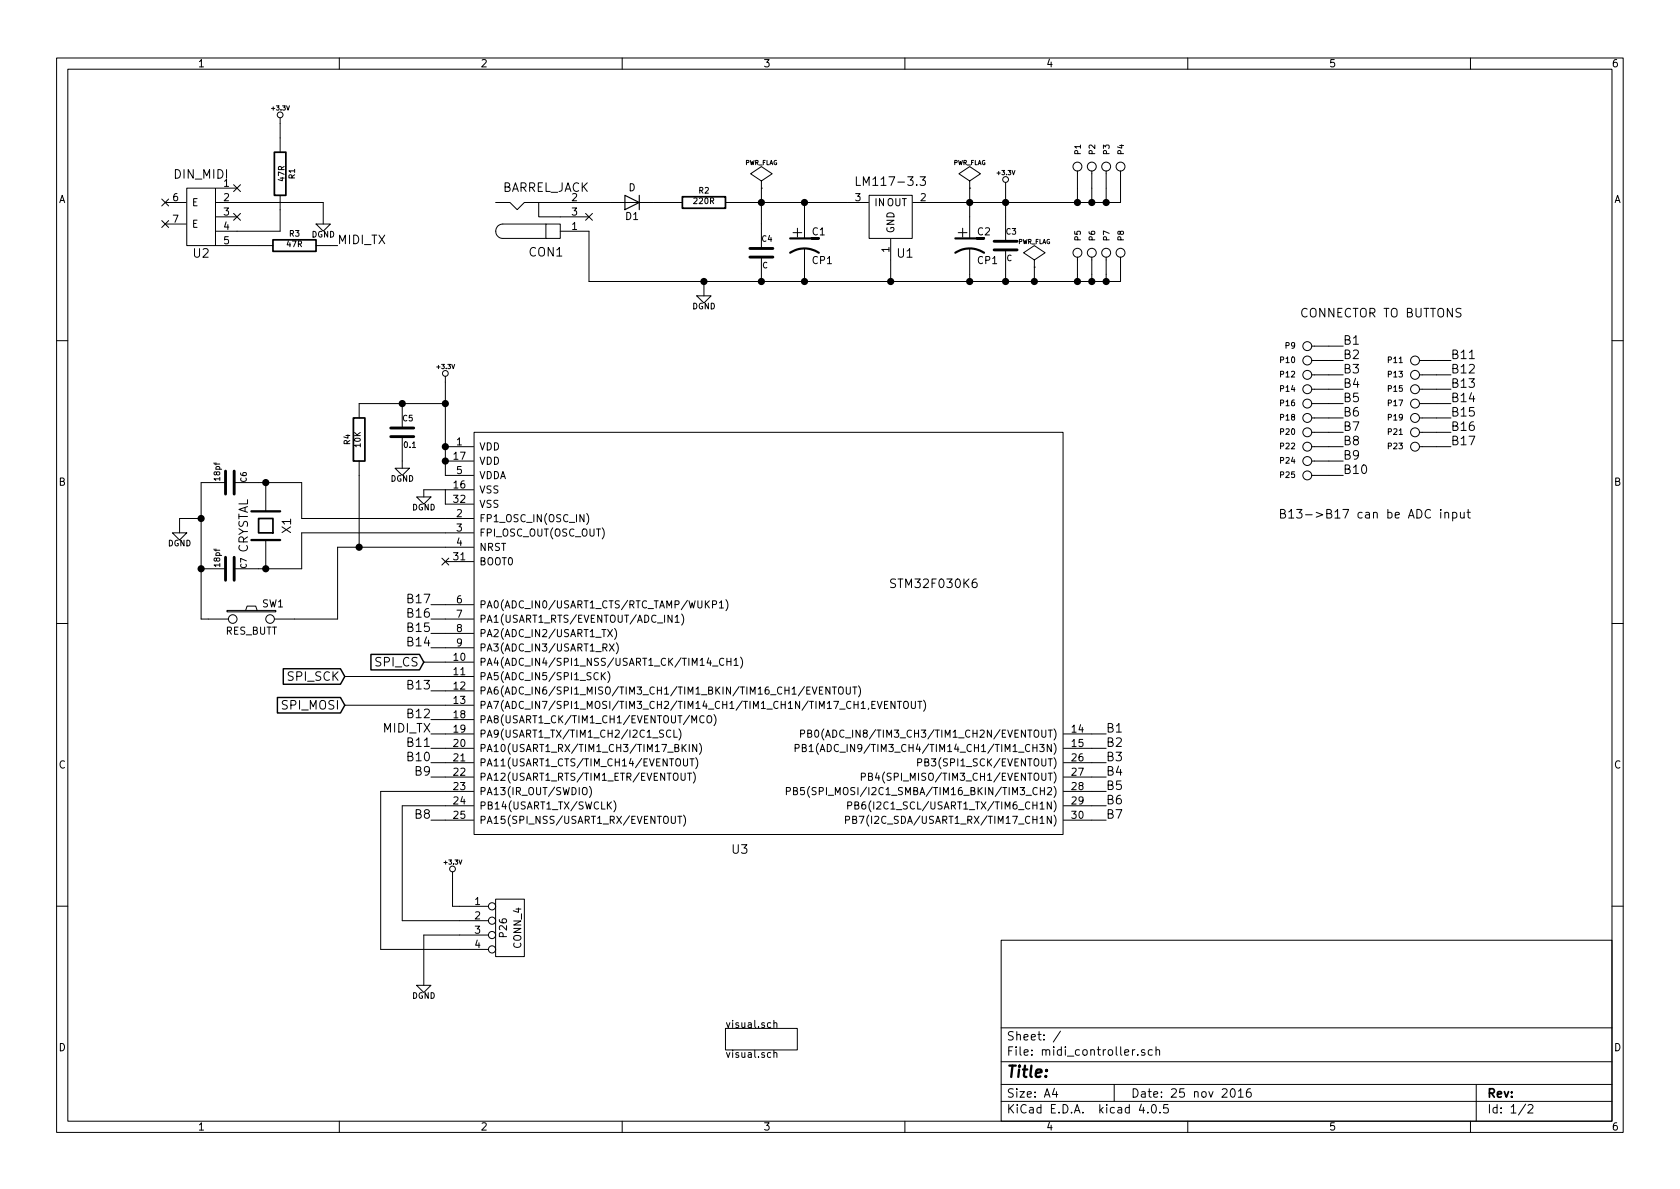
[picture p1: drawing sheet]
<svg xmlns="http://www.w3.org/2000/svg" width="297mm" height="210mm" viewBox="0 0 297 210" stroke-linecap="round" stroke-linejoin="round" font-family="sans-serif">
<g fill="none" stroke="#000" stroke-width=".18">
<path d="M10 10.3h277v189.9h-277zM12 12.2h273v186.1h-273zM60 10.3v1.9M110 10.3v1.9M160 10.3v1.9M210 10.3v1.9M260 10.3v1.9M28.6 39l1.2 1.2M28.6 35.2l1.2 1.2M29.2 35.8h3.7M29.2 39.6h3.7M29.8 39l-1.2 1.2"/>
<path d="M29.8 35.2l-1.2 1.2M33 33.3h5.1v10.1h-5.1zM38.2 33.3h3.7M38.2 35.8h18.9v3.8M38.2 38.3h3.7M41.3 32.7l1.2 1.2M41.3 37.7l1.2 1.3M42.5 32.7l-1.2 1.2M42.5 37.7l-1.2 1.3M49.5 20.8v6.1M49.5 34.5v6.4h-11.3M55.9 39.6h2.5l-1.3 1.3z"/>
<path d="M87.6 35.8h2.6l1.2 1.3 1.3-1.3h27.9M95.2 35.8v2.5h8.9M96.5 39.6h2.6v2.6h-2.6zM96.5 39.6h-7.6a1.27 1.27 0 0 0-1.2 1.3 1.27 1.27 0 0 0 1.2 1.3h7.6M103.5 37.7l1.2 1.3M104.7 37.7l-1.2 1.3M128.3 35.8h25.3M134.6 33.3h.1M134.6 32l1.9-1.3-1.9-1.2-1.9 1.2 1.9 1.3v1.3M134.6 33.3v10.6M142.2 35.8v6.4M151.4 31.3v1.5h.7"/>
<path d="M153.7 34.5h7.6v7.7h-7.6zM162.7 31.3h.9l-.5 .5 .4 .1 .1 .2v.5l-.3 .2h-.4l-.2-.2M171.4 33.3h.1M171.4 32l2-1.3-2-1.2-1.9 1.2 1.9 1.3v1.3M171.4 33.3v8.9M177.8 32.3v10.4M190.5 30.2v5.6M193 30.2v5.6M195.6 30.2v5.6M198.1 30.2v5.6h-36.7M38.2 43.4h10.1M55.9 43.4h3.8"/>
<path d="M99.1 40.9h5v8.9h94v-4.3M123.2 52.3h2.5l-1.2 1.3zM124.5 49.8v2.5M134.6 45.5v4.3M142.2 43.9v5.9M157.5 42.3v7.5M171.4 43.9v5.9M177.8 44.2v5.6M182.9 47.2h.1M182.9 46l1.9-1.3-1.9-1.3-1.9 1.3 1.9 1.3v1.2M182.9 47.2v2.6M190.5 45.5v4.3"/>
<path d="M193 45.5v4.3M195.6 45.5v4.3M10 60.2h2M71.1 71.4v4.3M71.1 77.2v5.6M78.7 66.5v17.6h5M78.7 71.4h-15.2v2.5M78.7 79h5M83.8 76.4h104.2v71.2h-104.2zM231.9 71.4h5.6M231.9 79h5.6M231.9 63.7h5.6"/>
<path d="M231.9 66.3h5.6M231.9 68.8h5.6M231.9 73.9h5.6M231.9 76.4h5.6M231.9 61.2h5.6M251 71.4h5.5M251 79h5.5M251 63.7h5.5M251 66.3h5.5M251 68.8h5.5M251 73.9h5.5M251 76.4h5.5"/>
<path d="M259.8 63.4h.9M285 60.2h2M30.5 94.2h2.5l-1.3 1.3zM35.6 91.7h-3.9v2.5M39.9 85.3h-4.3v24.2h4.8M41.4 85.3h11.9v6.4h30.4M47 85.3v5.1M47 95.5v5.1M63.5 81.5v15.3M69.8 82.8h2.6l-1.3 1.3zM73.7 87.9h2.5l-1.3 1.2zM78.1 98.7l1.2 1.2"/>
<path d="M78.7 99.3h5M78.7 86.6v2.5h5M78.7 81.5h5M79.3 98.7l-1.2 1.2M83.7 94.2h-30.4v6.4h-11.9M83.7 96.8h-24v12.7h-11.2M83.7 86.6h-8.8v1.3M103.7 90.8a1.51 1.51 0 0 1 0 2M231.9 84.1h5.6M231.9 81.5h5.6M254.7 90.1v.1M254.7 90.6v1"/>
<path d="M255.5 90.7a.36 .36 0 0 1 .6 .1v.8M255.5 90.6v1M256.8 90.7a.48 .48 0 0 1 .7 0v.8a.48 .48 0 0 1-.7 0M256.8 90.6v1.5M258.2 90.6v.8a.38 .38 0 0 0 .7 .1M258.9 90.6v1M259.4 90.6h.6M259.6 90.1v1.3l.4 .2M10 110.3h2M35.6 100.6h4.3M40.1 107.9h8.7v.3h-8.7zM43.4 107.9l.3-.7h1.5l.3 .7"/>
<path d="M61 119.6h22.7M74.9 117.1h8.8M76.2 109.5h7.5M76.2 106.9h7.5M76.2 112h7.5M76.2 114.5h7.5M106.3 118.9v1.3M106.5 119.5l.5 .7M107 118.9l-.7 .8M107.4 111.3l.9 1.3M107.5 118.7a1.51 1.51 0 0 1 0 2M107.7 113.9l.9 1.2"/>
<path d="M108.3 111.3l-.9 1.3M108.6 113.9l-.9 1.2M108.7 111.1a1.51 1.51 0 0 1 0 2M109 113.7a1.51 1.51 0 0 1 0 1.9M119.4 109.1l.3-.3v1.3M119.4 110.1h.7M120.5 108.6a1.51 1.51 0 0 1 0 1.9M126 106.9l.6-.1v-.5l-.6-.1v1.3M127.2 106.6l.4-.4v1.3M127.2 107.5h.7M128 116.5a.5 .5 0 0 0-.7 0 .5 .5 0 0 0-.1 .6l.1 .4a.41 .41 0 0 0 .7 0M128.3 106a1.51 1.51 0 0 1 0 2"/>
<path d="M128.5 116.4v1.3M128.5 117h.7M129.2 116.4v1.3M129.8 116.8l.3-.4v1.3M129.8 117.7h.7M130.9 116.2a1.51 1.51 0 0 1 0 2M285 110.3h2M61 124.7h22.7M76.2 137.4h7.5M76.2 134.9h7.5M76.2 132.3h7.5M76.2 129.8h7.5"/>
<path d="M76.2 122.2h7.5M76.2 127.2h7.5M83.7 139.9h-16.4v28h19.1M103 139.4l.3-.1h.3a.83 .83 0 0 1-.1 1.2 .44 .44 0 0 1-.5-.4zM104.2 139.1a1.51 1.51 0 0 1 0 1.9M118.6 129.2a.5 .5 0 0 0-.6 0 .5 .5 0 0 0-.2 .6l.1 .4a.41 .41 0 0 0 .7 0M119.2 129.1v1.3h.6M120 128.9a1.51 1.51 0 0 1 0 2M120.8 132.2l.5 .7M120.9 134.2v1l.2 .3h.2l.3-.3v-1M121.3 131.6l-.7 .8M121.6 136.7h.7"/>
<path d="M121.9 131.6v1.3M121.9 136.7v1.3M122 134.2h.7M122.4 134.2v1.3M122.6 136.5a1.51 1.51 0 0 1 0 2M123 134a1.51 1.51 0 0 1 0 1.9M123.2 131.6v1.3l-.7-1.3v1.3M123.7 131.4a1.51 1.51 0 0 1 0 2M124.5 126.7a.5 .5 0 0 0-.6 0 .5 .5 0 0 0-.2 .6l.1 .3a.41 .41 0 0 0 .7 .1M125 126.7l.3-.1h.4a.83 .83 0 0 1-.2 1.2 .44 .44 0 0 1-.5-.4zM126.2 126.4a1.51 1.51 0 0 1 0 1.9M139 139.9l.6-.1 .1-.4-.7-.1v1.2"/>
<path d="M140.3 139.8l.6-.1v-.3l-.6-.1v1.2h.5l.2-.1v-.3l-.3-.3M140.6 132.3l.6-.1v-.5l-.6-.1v1.3M141.6 129.8l.6-.1v-.5l-.6-.1v1.3M141.9 132.2l.6-.1v-.4l-.6-.1v1.3h.4l.2-.1 .1-.3-.3-.3M142.2 139.3h-.6l-.1 .5 .2-.1 .5 .1v.6l-.2 .1-.5-.1M142.8 129.7l.6-.1v-.4l-.6-.1v1.3h.5l.2-.2v-.3l-.2-.2M143.1 132l.3-.4v1.3M143.1 132.9h.7M143.2 139.1a1.51 1.51 0 0 0 0 1.9M144.1 129.2l.2-.1a.67 .67 0 0 1 .5 .6 .67 .67 0 0 1-.5 .7l-.2-.2-.1-.3zM144.7 131.4a1.51 1.51 0 0 0 0 2M146.7 121.5v1.3l-.7-1.3v1.3"/>
<path d="M147.2 121.5h.7M147.5 121.5v1.3M148.3 121.7l.2-.2h.4a.83 .83 0 0 1-.1 1.3 .44 .44 0 0 1-.5-.5zM149.6 121.5v1l.3 .3h.2l.2-.3v-1M150.8 121.5h.7M151.1 121.5v1.3M151.8 121.3a1.51 1.51 0 0 1 0 1.9M152.3 137.4l.6-.1 .1-.5-.7-.1v1.3M153.6 137.3l.6-.1v-.4l-.6-.1v1.3h.5l.1-.1 .1-.3-.3-.3M156.4 124.6h.4M157 124h-.6v1.3h.6M158.2 124v1.3l-.7-1.3v1.3"/>
<path d="M158.7 124h.7M159 124v1.3M159.8 124.2l.2-.2 .4 .1a.83 .83 0 0 1-.1 1.2 .44 .44 0 0 1-.5-.4zM161.1 124v1l.3 .3h.2l.2-.3v-1M162.3 134.8h.6v-.5l-.6-.1v1.3M162.3 124h.7M162.6 124v1.3M163.3 123.8a1.51 1.51 0 0 1 0 2M188 139.9h7.6M188 137.4h7.6M188 134.9h7.6M188 132.3h7.6"/>
<path d="M188 129.8h7.6M76.2 145h7.5M80 154.2v6.1h6.4M83.7 142.5h-12.6v20.3h15.3M87.6 159h5.1v10.2h-5.1zM107.6 142.3l.5 .8M108.1 141.8l-.7 .7M108.5 141.6a1.51 1.51 0 0 1 0 2M118.7 144.3v1.1l.2 .2h.3l.2-.2v-1.1M119.8 144.3h.7M120.2 144.3v1.3M120.9 144.1a1.51 1.51 0 0 1 0 2"/>
<path d="M149.5 145l.6-.1 .1-.5-.7-.1v1.3M149.9 142.5l.6-.1v-.5l-.6-.1v1.3M150.8 144.9l.6-.1v-.4l-.6-.1v1.3h.5l.1-.1 .1-.3-.3-.3M151.2 142.4l.6-.1v-.4l-.6-.1v1.3h.4l.2-.2 .1-.3-.3-.2M151.9 144.3h.9l-.6 1.3M153 141.8a.47 .47 0 0 0-.6 .5l.1 .7 .4 .1 .1-.2 .1-.4-.1-.2h-.4l-.2 .2M188 145h7.6M188 142.5h7.6M10 160.2h2M73.7 174.2h2.5l-1.3 1.3zM86.4 165.3h-11.5v8.9M177 166.3h108v32h-108z"/>
<path d="M285 160.2h2M60 198.3v1.9M110 198.3v1.9M128.3 181.9h12.7v3.8h-12.7zM136.8 181l.2-.2 .3 .1 .1 .8M136.8 186.3l.2-.2 .3 .1 .1 .8M136.8 180.4v1.3M136.8 185.7v1.3M160 198.3v1.9M177 194.8h108M177 191.8h108M177 187.8h108"/>
<path d="M177 181.8h108M186.4 192.5l-.3 1h.9M186.8 193v1M187.5 182.3l-1.3 2M197 191.8v3M200.7 185.6l-.5 .3M201.2 186.5v.1M201.8 195.2l-.4 1.1h1M202.4 185.7a.37 .37 0 0 0-.6 .1l.1 .2 .5 .2 .1 .1-.3 .3-.4-.1M202.9 196.7v.1M203.7 185.7l-.4-.1-.3 .3 .1 .6 .2 .1 .4-.1M203.8 195.4l.1-.1a.81 .81 0 0 1 .6 .6 .81 .81 0 0 1-.3 .8l-.1 .1a.8 .8 0 0 1-.6-.6 .8 .8 0 0 1 .3-.8z"/>
<path d="M204.4 185.7l.2-.1 .4 .1v.9M204.4 185.1v1.5M205.1 196.7v.1M206.5 195.3h-.7l-.1 .7 .2-.1 .5 .1 .2 .2-.1 .5-.2 .1-.6-.1M210 198.3v1.9M217.7 192.7l.2-.2a.81 .81 0 0 1 .6 .6 .81 .81 0 0 1-.3 .8l-.2 .1a.79 .79 0 0 1-.3-1.3zM218.9 193l.5-.5v1.5M218.9 194h.9M221.1 192.5a.59 .59 0 0 0-.7 .7v.7l.2 .1 .6-.1v-.5l-.1-.2-.5-.1-.2 .3M260 198.3v1.9M261 191.8v6.5M269.7 195.2l-1.2 2"/>
<path d="M270.2 195.5l.2-.2h.4l.2 .5-.9 1h.9"/>
<circle cx="49.5" cy="20.3" r=".51"/>
<circle cx="177.8" cy="31.7" r=".51"/>
<circle cx="190.5" cy="29.5" r=".79"/>
<circle cx="193" cy="29.5" r=".79"/>
<circle cx="195.6" cy="29.5" r=".79"/>
<circle cx="198.1" cy="29.5" r=".79"/>
<circle cx="190.5" cy="44.7" r=".79"/>
<circle cx="193" cy="44.7" r=".79"/>
<circle cx="195.6" cy="44.7" r=".79"/>
<circle cx="198.1" cy="44.7" r=".79"/>
<circle cx="78.7" cy="66" r=".51"/>
<circle cx="231.1" cy="76.4" r=".79"/>
<circle cx="231.1" cy="66.3" r=".79"/>
<circle cx="231.1" cy="63.7" r=".79"/>
<circle cx="231.1" cy="71.4" r=".79"/>
<circle cx="231.1" cy="61.2" r=".79"/>
<circle cx="231.1" cy="73.9" r=".79"/>
<circle cx="231.1" cy="79" r=".79"/>
<circle cx="231.1" cy="68.8" r=".79"/>
<circle cx="250.2" cy="66.3" r=".79"/>
<circle cx="250.2" cy="76.4" r=".79"/>
<circle cx="250.2" cy="68.8" r=".79"/>
<circle cx="250.2" cy="71.4" r=".79"/>
<circle cx="250.2" cy="73.9" r=".79"/>
<circle cx="250.2" cy="63.7" r=".79"/>
<circle cx="250.2" cy="79" r=".79"/>
<circle cx="231.1" cy="81.5" r=".79"/>
<circle cx="231.1" cy="84.1" r=".79"/>
<circle cx="41.1" cy="109.5" r=".76"/>
<circle cx="47.8" cy="109.5" r=".76"/>
<circle cx="80" cy="153.7" r=".51"/>
<circle cx="87" cy="167.9" r=".63"/>
<circle cx="87" cy="160.3" r=".63"/>
<circle cx="87" cy="165.3" r=".63"/>
<circle cx="87" cy="162.8" r=".63"/>
</g>
<path d="M48.5 26.9h2v7.6h-2zM120.6 34.8h7.7v2h-7.7zM48.3 42.4h7.6v2h-7.6zM62.5 73.9h2v7.6h-2zM45.7 91.7h2.6v2.5h-2.6z" fill="none" stroke="#000" stroke-width=".3"/>
<path d="M44.4 95.5h5.1M44.4 90.4h5.1" fill="none" stroke="#000" stroke-width=".41"/>
<path d="M132.6 45.5h4.1M132.6 43.9h4.1M175.8 44.2h4M175.8 42.7h4M69.1 77.2h4.1M69.1 75.7h4.1M39.9 83.3v4.1M39.9 98.5v4.1M41.4 83.3v4.1M41.4 98.5v4.1" fill="none" stroke="#000" stroke-width=".51"/>
<g fill="#000" stroke="#000" stroke-width=".25">
<circle cx="134.6" cy="35.8" r=".51"/>
<circle cx="142.2" cy="35.8" r=".51"/>
<circle cx="171.5" cy="35.8" r=".51"/>
<circle cx="177.8" cy="35.8" r=".51"/>
<circle cx="190.5" cy="35.8" r=".51"/>
<circle cx="193" cy="35.8" r=".51"/>
<circle cx="195.6" cy="35.8" r=".51"/>
<circle cx="124.5" cy="49.8" r=".51"/>
<circle cx="134.6" cy="49.8" r=".51"/>
<circle cx="142.2" cy="49.8" r=".51"/>
<circle cx="157.5" cy="49.8" r=".51"/>
<circle cx="171.5" cy="49.8" r=".51"/>
<circle cx="177.8" cy="49.8" r=".51"/>
<circle cx="182.9" cy="49.8" r=".51"/>
<circle cx="190.5" cy="49.8" r=".51"/>
<circle cx="193" cy="49.8" r=".51"/>
<circle cx="195.6" cy="49.8" r=".51"/>
<circle cx="71.1" cy="71.4" r=".51"/>
<circle cx="78.7" cy="71.4" r=".51"/>
<circle cx="78.7" cy="79" r=".51"/>
<circle cx="35.6" cy="91.7" r=".51"/>
<circle cx="47" cy="85.3" r=".51"/>
<circle cx="63.5" cy="96.8" r=".51"/>
<circle cx="78.7" cy="81.5" r=".51"/>
<circle cx="35.6" cy="100.6" r=".51"/>
<circle cx="47" cy="100.6" r=".51"/>
</g>
<path d="M139.7 44.7a4.6 4.6 0 0 1 5.1 0M139.7 42.2h5.1h-1.3M168.9 44.7a4.6 4.6 0 0 1 5.1 0M168.9 42.2h5.1h-1.3" fill="none" stroke="#000" stroke-width=".38"/>
<path d="M50.1 118.3h10.1l.8 1.3-.8 1.4h-10.1zM65.6 115.7h8.6l.7 1.4-.7 1.4h-8.6zM49 123.3h11.2l.8 1.4-.8 1.4h-11.2z" fill="none" stroke="#000" stroke-width=".25"/>
<path d="M110.5 34.5l2.5 1.3-2.5 1.3zM113 34.5v2.6" fill="none" stroke="#000" stroke-width=".2"/>
<g font-size="2.8">
<text x="140.2" y="42">+</text>
<text x="169.4" y="42">+</text>
<text x="178" y="190.5">Title:</text>
</g>
<g font-size="2.1">
<text x="30.9" y="31.6">DIN_MIDI</text>
<text x="88.6" y="33.9">BARREL_JACK</text>
<text x="152.3" y="32.9">LM117-3.3</text>
<text x="34.2" y="45.6">U2</text>
<text x="59.7" y="43.2">MIDI_TX</text>
<text x="93.6" y="45.4">CON1</text>
<text x="158.7" y="45.6">U1</text>
<text x="229.9" y="56.1">CONNECTOR TO BUTTONS</text>
<text x="237.5" y="61">B1</text>
<text x="237.5" y="63.5">B2</text>
<text x="256.5" y="63.5">B11</text>
<text x="237.5" y="66">B3</text>
<text x="237.5" y="71.1">B5</text>
<text x="237.5" y="68.6">B4</text>
<text x="256.5" y="66">B12</text>
<text x="256.5" y="68.6">B13</text>
<text x="256.5" y="71.1">B14</text>
<text x="237.5" y="73.7">B6</text>
<text x="237.5" y="76.2">B7</text>
<text x="256.5" y="73.7">B15</text>
<text x="256.5" y="76.2">B16</text>
<text x="237.5" y="78.7">B8</text>
<text x="237.5" y="83.8">B10</text>
<text x="237.5" y="81.3">B9</text>
<text x="256.5" y="78.7">B17</text>
<text x="51.5" y="94.3" transform="rotate(-90 51.5 94.3)">X1</text>
<text x="226.1" y="91.7">B13-&gt;B17 can be ADC input</text>
<text x="43.8" y="98" transform="rotate(-90 43.8 98)">CRYSTAL</text>
<text x="72.3" y="106.7">B17</text>
<text x="157.9" y="104">STM32F030K6</text>
<text x="72.3" y="109.2">B16</text>
<text x="72.3" y="111.8">B15</text>
<text x="66.5" y="117.9">SPI_CS</text>
<text x="72.3" y="114.3">B14</text>
<text x="50" y="125.5">SPI_MOSI</text>
<text x="51" y="120.4">SPI_SCK</text>
<text x="72.3" y="121.9">B13</text>
<text x="67.8" y="129.5">MIDI_TX</text>
<text x="72.3" y="127">B12</text>
<text x="195.6" y="129.5">B1</text>
<text x="72.3" y="134.6">B10</text>
<text x="72.3" y="132.1">B11</text>
<text x="73.5" y="137.2">B9</text>
<text x="195.6" y="132.1">B2</text>
<text x="195.6" y="134.6">B3</text>
<text x="195.6" y="137.2">B4</text>
<text x="195.6" y="139.7">B5</text>
<text x="195.6" y="142.2">B6</text>
<text x="73.5" y="144.8">B8</text>
<text x="195.6" y="144.8">B7</text>
<text x="129.5" y="151">U3</text>
<text x="178" y="184">Sheet: /</text>
<text x="178" y="186.7">File: midi_controller.sch</text>
<text x="178" y="196.9">KiCad E.D.A. kicad 4.0.5</text>
<text x="178" y="194.1">Size: A4</text>
<text x="200" y="194.1">Date: 25 nov 2016</text>
<text x="263" y="194.1">Rev:</text>
<text x="263" y="196.9">Id: 1/2</text>
</g>
<g font-size="1.8">
<text x="35" y="11.9">1</text>
<text x="85" y="11.9">2</text>
<text x="135" y="11.9">3</text>
<text x="185" y="11.9">4</text>
<text x="235" y="11.9">5</text>
<text x="285" y="11.9">6</text>
<text x="10.4" y="35.9">A</text>
<text x="30.6" y="35.6">6</text>
<text x="39.6" y="33">1</text>
<text x="39.6" y="35.6">2</text>
<text x="101.1" y="35.6">2</text>
<text x="111.1" y="33.8">D</text>
<text x="151.2" y="35.6">3</text>
<text x="162.8" y="35.6">2</text>
<text x="285.4" y="35.9">A</text>
<text x="30.6" y="39.4">7</text>
<text x="33.9" y="36.4">E</text>
<text x="33.9" y="40.3">E</text>
<text x="39.6" y="38.1">3</text>
<text x="39.6" y="40.6">4</text>
<text x="101.1" y="40.6">1</text>
<text x="101.1" y="38.1">3</text>
<text x="110.6" y="38.9">D1</text>
<text x="143.6" y="41.6">C1</text>
<text x="154.6" y="36.4">INOUT</text>
<text x="158.1" y="41.2" transform="rotate(-90 158.1 41.2)">GND</text>
<text x="172.8" y="41.6">C2</text>
<text x="39.6" y="43.2">5</text>
<text x="143.7" y="46.7">CP1</text>
<text x="157.2" y="44.6" transform="rotate(-90 157.2 44.6)">1</text>
<text x="172.9" y="46.7">CP1</text>
<text x="80.3" y="81.3">17</text>
<text x="80.7" y="78.7">1</text>
<text x="80.7" y="83.8">5</text>
<text x="84.8" y="79.6">VDD</text>
<text x="84.8" y="82.2">VDD</text>
<text x="10.4" y="85.9">B</text>
<text x="80.3" y="88.9">32</text>
<text x="80.3" y="86.4">16</text>
<text x="84.8" y="84.7">VDDA</text>
<text x="84.8" y="89.8">VSS</text>
<text x="84.8" y="87.2">VSS</text>
<text x="285.4" y="85.9">B</text>
<text x="80.7" y="91.4">2</text>
<text x="80.7" y="94">3</text>
<text x="84.8" y="92.3">FP1_OSC_IN(OSC_IN)</text>
<text x="84.8" y="94.9">FPI_OSC_OUT(OSC_OUT)</text>
<text x="80.3" y="99.1">31</text>
<text x="80.7" y="96.5">4</text>
<text x="84.8" y="97.4">NRST</text>
<text x="84.8" y="99.9">BOOT0</text>
<text x="46.4" y="107.4">SW1</text>
<text x="80.7" y="106.7">6</text>
<text x="84.8" y="107.6">PA0(ADC_IN0/USART1_CTS/RTC_TAMP/WUKP1)</text>
<text x="39.8" y="112.2">RES_BUTT</text>
<text x="80.7" y="109.2">7</text>
<text x="80.7" y="111.8">8</text>
<text x="84.8" y="110.1">PA1(USART1_RTS/EVENTOUT/ADC_IN1)</text>
<text x="84.8" y="112.6">PA2(ADC_IN2/USART1_TX)</text>
<text x="80.3" y="116.8">10</text>
<text x="80.3" y="119.4">11</text>
<text x="80.7" y="114.3">9</text>
<text x="84.8" y="115.2">PA3(ADC_IN3/USART1_RX)</text>
<text x="84.8" y="117.7">PA4(ADC_IN4/SPI1_NSS/USART1_CK/TIM14_CH1)</text>
<text x="80.3" y="121.9">12</text>
<text x="80.3" y="124.5">13</text>
<text x="84.8" y="120.3">PA5(ADC_IN5/SPI1_SCK)</text>
<text x="84.8" y="122.8">PA6(ADC_IN6/SPI1_MISO/TIM3_CH1/TIM1_BKIN/TIM16_CH1/EVENTOUT)</text>
<text x="84.8" y="125.3">PA7(ADC_IN7/SPI1_MOSI/TIM3_CH2/TIM14_CH1/TIM1_CH1N/TIM17_CH1,EVENTOUT)</text>
<text x="80.3" y="127">18</text>
<text x="80.3" y="129.5">19</text>
<text x="84.8" y="127.9">PA8(USART1_CK/TIM1_CH1/EVENTOUT/MCO)</text>
<text x="84.8" y="130.4">PA9(USART1_TX/TIM1_CH2/I2C1_SCL)</text>
<text x="145.3" y="130.4">PB0(ADC_IN8/TIM3_CH3/TIM1_CH2N/EVENTOUT)</text>
<text x="189.6" y="129.5">14</text>
<text x="10.4" y="135.9">C</text>
<text x="80.3" y="132.1">20</text>
<text x="80.3" y="134.6">21</text>
<text x="80.3" y="137.2">22</text>
<text x="84.8" y="133">PA10(USART1_RX/TIM1_CH3/TIM17_BKIN)</text>
<text x="84.8" y="135.5">PA11(USART1_CTS/TIM_CH14/EVENTOUT)</text>
<text x="145.4" y="133">PB1(ADC_IN9/TIM3_CH4/TIM14_CH1/TIM1_CH3N)</text>
<text x="163.7" y="135.5">PB3(SPI1_SCK/EVENTOUT)</text>
<text x="189.6" y="132.1">15</text>
<text x="189.6" y="134.6">26</text>
<text x="189.6" y="137.2">27</text>
<text x="285.4" y="135.9">C</text>
<text x="80.3" y="139.7">23</text>
<text x="80.3" y="142.2">24</text>
<text x="84.8" y="138">PA12(USART1_RTS/TIM1_ETR/EVENTOUT)</text>
<text x="84.8" y="140.6">PA13(IR_OUT/SWDIO)</text>
<text x="84.8" y="143.1">PB14(USART1_TX/SWCLK)</text>
<text x="143.8" y="140.6">PB5(SPI_MOSI/I2C1_SMBA/TIM16_BKIN/TIM3_CH2)</text>
<text x="153" y="143.1">PB6(I2C1_SCL/USART1_TX/TIM6_CH1N)</text>
<text x="154.9" y="138">PB4(SPI_MISO/TIM3_CH1/EVENTOUT)</text>
<text x="189.6" y="139.7">28</text>
<text x="189.6" y="142.2">29</text>
<text x="80.3" y="144.8">25</text>
<text x="84.8" y="145.7">PA15(SPI_NSS/USART1_RX/EVENTOUT)</text>
<text x="152.6" y="145.7">PB7(I2C_SDA/USART1_RX/TIM17_CH1N)</text>
<text x="189.6" y="144.8">30</text>
<text x="84" y="160">1</text>
<text x="84" y="162.6">2</text>
<text x="84" y="165.1">3</text>
<text x="84" y="167.6">4</text>
<text x="89.6" y="165.7" transform="rotate(-90 89.6 165.7)">P26</text>
<text x="92.2" y="167.7" transform="rotate(-90 92.2 167.7)">CONN_4</text>
<text x="10.4" y="185.9">D</text>
<text x="128.3" y="181.8">visual.sch</text>
<text x="285.4" y="185.9">D</text>
<text x="128.3" y="187">visual.sch</text>
<text x="35" y="199.9">1</text>
<text x="85" y="199.9">2</text>
<text x="135" y="199.9">3</text>
<text x="185" y="199.9">4</text>
<text x="235" y="199.9">5</text>
<text x="285" y="199.9">6</text>
</g>
<g font-size="1.4">
<text x="191.1" y="27.3" transform="rotate(-90 191.1 27.3)">P1</text>
<text x="193.6" y="27.3" transform="rotate(-90 193.6 27.3)">P2</text>
<text x="196.2" y="27.3" transform="rotate(-90 196.2 27.3)">P3</text>
<text x="198.7" y="27.3" transform="rotate(-90 198.7 27.3)">P4</text>
<text x="50.3" y="32" transform="rotate(-90 50.3 32)">47R</text>
<text x="52.1" y="31.6" transform="rotate(-90 52.1 31.6)">R1</text>
<text x="123.6" y="34.2">R2</text>
<text x="51.2" y="41.8">R3</text>
<text x="55.1" y="42">DGND</text>
<text x="122.8" y="36.1">220R</text>
<text x="177.9" y="41.5">C3</text>
<text x="50.7" y="43.7">47R</text>
<text x="134.7" y="42.7">C4</text>
<text x="134.8" y="47.4">C</text>
<text x="178" y="46.2">C</text>
<text x="191.1" y="42.5" transform="rotate(-90 191.1 42.5)">P5</text>
<text x="193.6" y="42.5" transform="rotate(-90 193.6 42.5)">P6</text>
<text x="196.2" y="42.5" transform="rotate(-90 196.2 42.5)">P7</text>
<text x="198.7" y="42.5" transform="rotate(-90 198.7 42.5)">P8</text>
<text x="122.4" y="54.7">DGND</text>
<text x="226.4" y="64.2">P10</text>
<text x="227.3" y="61.6">P9</text>
<text x="245.4" y="64.2">P11</text>
<text x="226.4" y="66.7">P12</text>
<text x="226.4" y="69.3">P14</text>
<text x="226.4" y="71.8">P16</text>
<text x="245.4" y="66.7">P13</text>
<text x="245.4" y="69.3">P15</text>
<text x="245.4" y="71.8">P17</text>
<text x="71.2" y="74.5">C5</text>
<text x="226.4" y="74.3">P18</text>
<text x="226.4" y="76.9">P20</text>
<text x="245.4" y="74.3">P19</text>
<text x="245.4" y="76.9">P21</text>
<text x="61.9" y="78.6" transform="rotate(-90 61.9 78.6)">R4</text>
<text x="63.8" y="79" transform="rotate(-90 63.8 79)">10K</text>
<text x="71.5" y="79.2">0.1</text>
<text x="226.4" y="79.4">P22</text>
<text x="226.4" y="82">P24</text>
<text x="245.4" y="79.4">P23</text>
<text x="38.9" y="84.9" transform="rotate(-90 38.9 84.9)">18pf</text>
<text x="43.6" y="85.2" transform="rotate(-90 43.6 85.2)">C6</text>
<text x="69" y="85.2">DGND</text>
<text x="226.4" y="84.5">P25</text>
<text x="72.8" y="90.2">DGND</text>
<text x="29.7" y="96.6">DGND</text>
<text x="38.9" y="100.1" transform="rotate(-90 38.9 100.1)">18pf</text>
<text x="43.6" y="100.5" transform="rotate(-90 43.6 100.5)">C7</text>
<text x="72.8" y="176.6">DGND</text>
</g>
<g font-size="1.1">
<text x="48.1" y="19.5">+3.3V</text>
<text x="131.6" y="29.2">PWR_FLAG</text>
<text x="168.5" y="29.2">PWR_FLAG</text>
<text x="176.4" y="30.9">+3.3V</text>
<text x="179.9" y="43.1">PWR_FLAG</text>
<text x="77.3" y="65.2">+3.3V</text>
<text x="78.6" y="152.9">+3.3V</text>
</g>
</svg>
